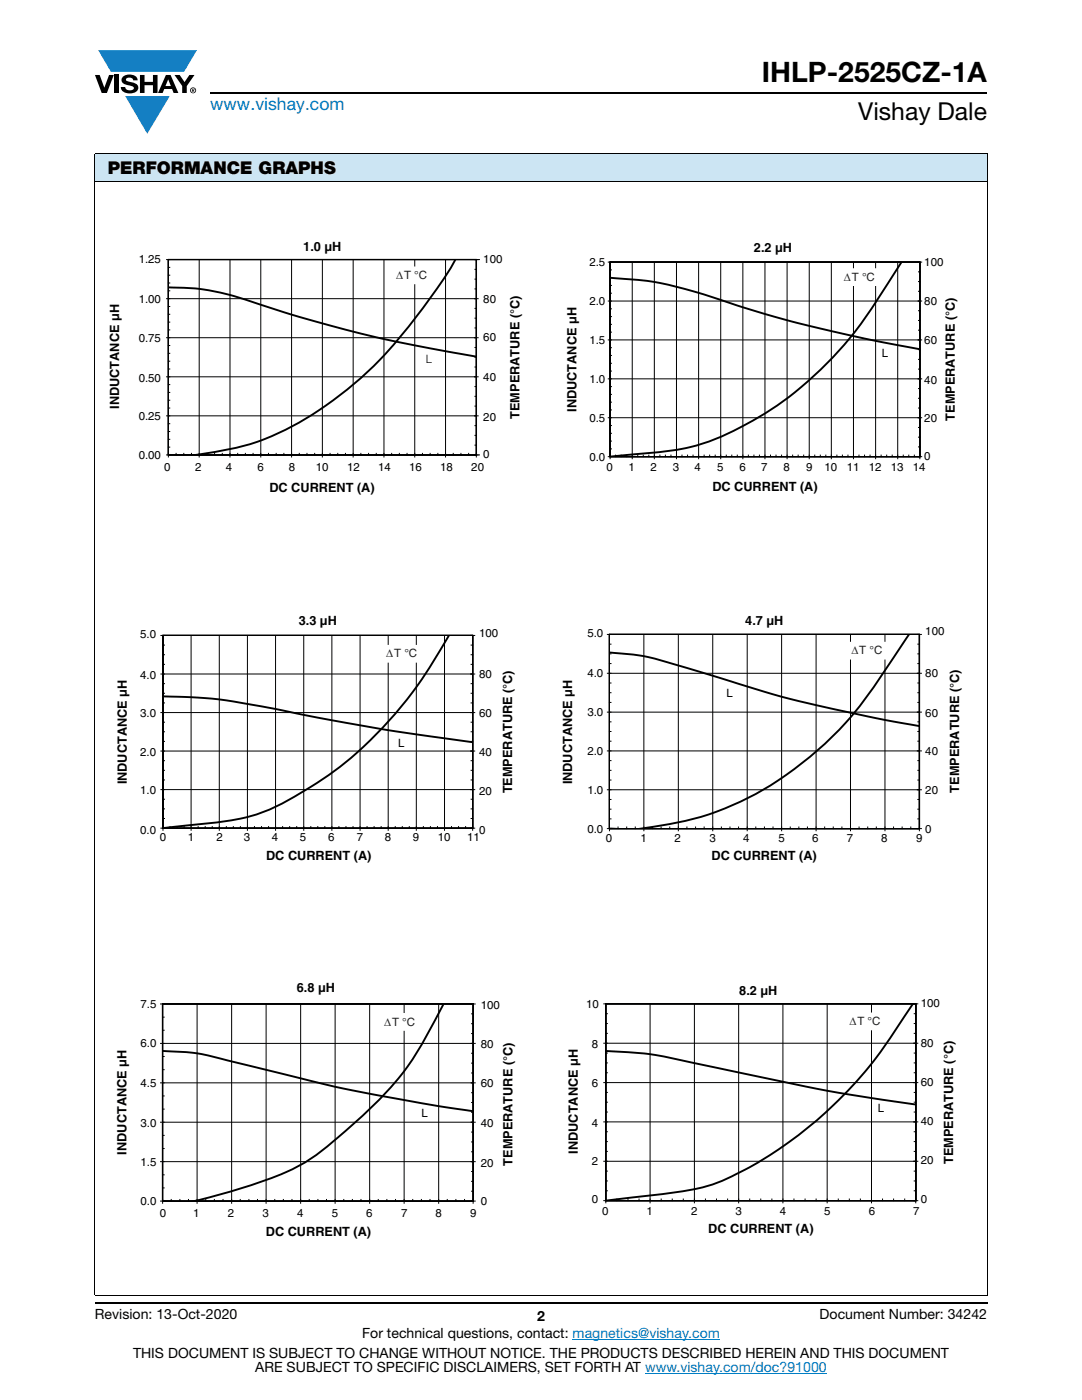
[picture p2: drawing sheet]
<svg xmlns="http://www.w3.org/2000/svg" width="216mm" height="279mm" viewBox="0 0 216 279" stroke-linecap="round" stroke-linejoin="round" font-family="sans-serif">
<g fill="#147fc3">
<path d="M19.6 10h19.7l-2.6 4.3h-1.1h-13.5z"/>
<path d="M25 19.2h8.9l-4.5 7.5z"/>
</g>
<g fill="#000">
<path d="M18.9 15h1l.9 2.5 1-2.5h.9l-1.4 3.6h-1zM22.9 15h.9v3.6h-.9zM24.6 15.3a2.1 2.1 0 0 1 2.8 .3l.1 .4h-.9a.79 .79 0 0 0-.7-.5 .79 .79 0 0 0-.8 .4l.3 .3 1 .2a1.08 1.08 0 0 1 1.2 1 1.08 1.08 0 0 1-1.1 1.2 1.73 1.73 0 0 1-2.4-1.2h.9a.96 .96 0 0 0 .8 .6 .96 .96 0 0 0 .9-.4 1.31 1.31 0 0 0-1.2-.6 1.03 1.03 0 0 1-1.1-.6 1.03 1.03 0 0 1 .2-1.1zM27.9 15h.9v1.3h1.7v-1.3h.9v3.6h-.9v-1.6h-1.7v1.6h-.9zM34.8 15h1.1l.9 1.4 1-1.4h1l-1.5 2.2v1.4h-.9v-1.4z"/>
<path d="M33.6 15.9l.5 1.3h-1.1zM33.1 15l-1.6 3.6h1l.3-.8h1.5l.3 .8h1l-1.6-3.6z"/>
<path d="M38.4 17.8h.2v.2h-.2zM38.3 17.7v.7h.1v-.3l.4 .3-.2-.3 .2-.2-.1-.2z"/>
<path d="M38.1 18a.46 .46 0 0 1 .9 0 .46 .46 0 0 1-.9 0zM37.9 18a.6 .6 0 0 0 1.2 0 .6 .6 0 0 0-1.2 0z"/>
</g>
<path d="M42 18.6h155M18.9 260h178.1" fill="none" stroke="#000" stroke-width=".36"/>
<path d="M114.3 267.3h29.3M128.7 274h36.3" fill="none" stroke="#007ec4" stroke-width=".2"/>
<path d="M18.9 30.7h178.1v5.5h-178.1z" fill="#cce5f3"/>
<g fill="none" stroke="#000" stroke-width=".2">
<path d="M18.9 30.7h178.1M18.9 36.2h178.1M18.9 30.8v227.6M197 30.8v227.6M33.6 51.8h61.5v39h-61.5zM33.6 51.8h61.4v39h-61.4zM33.6 58h.3M33.6 56.5h.3M33.6 54.9h.3M33.6 53.4h.3M39.7 51.8v39.4M45.9 51.8v39.4"/>
<path d="M52 51.8v39.4M58.2 51.8v39.4M64.3 51.8v39.4M70.5 51.8v39.4M76.6 51.8v39.4M82.8 51.8v39.4M88.9 51.8v39.4M94.8 57.7h.2M94.8 55.7h.2M94.8 53.8h.2M95.4 59.6h-62.2M95.4 51.8h-62.2"/>
<path d="M95.8 51.8h-62.2v39h62.2M33.6 79.9h.3M33.6 78.3h.3M33.6 76.8h.3M33.6 75.2h.3M33.6 73.6h.3M33.6 72.1h.3M33.6 70.5h.3M33.6 69h.3M33.6 65.8h.3M33.6 64.3h.3M33.6 62.7h.3"/>
<path d="M33.6 61.2h.3M94.8 79.1h.2M94.8 77.1h.2M94.8 73.2h.2M94.8 71.3h.2M94.8 69.3h.2M94.8 65.4h.2M94.8 63.5h.2M94.8 61.5h.2M95.4 75.2h-62.2M95.4 67.4h-62.2M33.2 90.8h62.2"/>
<path d="M33.6 89.2h.3M33.6 87.7h.3M33.6 86.1h.3M33.6 84.6h.3M33.6 81.4h.3M33.6 90.5v.7M33.6 90.8v-39v39h61.4v-39v39.4M35.1 90.5v.3M36.7 90.5v.3M38.2 90.5v.3M41.3 90.5v.3M42.8 90.5v.3"/>
<path d="M44.4 90.5v.3M47.4 90.5v.3M49 90.5v.3M50.5 90.5v.3M53.6 90.5v.3M55.1 90.5v.3M56.6 90.5v.3M59.7 90.5v.3M61.3 90.5v.3M62.8 90.5v.3M65.9 90.5v.3M67.4 90.5v.3"/>
<path d="M68.9 90.5v.3M72 90.5v.3M73.5 90.5v.3M75.1 90.5v.3M78.2 90.5v.3M79.7 90.5v.3M81.2 90.5v.3M84.3 90.5v.3M85.8 90.5v.3M87.4 90.5v.3M90.4 90.5v.3M92 90.5v.3"/>
<path d="M93.5 90.5v.3M94.8 88.8h.2M94.8 86.9h.2M94.8 84.9h.2M94.8 81h.2M95.4 83h-62.2M18.9 258.5h178.1"/>
</g>
<path d="M33.6 57.4a48.3 48.3 0 0 1 18.4 3.4 265.1 265.1 0 0 0 43 10.4M90.9 51.8a115.8 115.8 0 0 1-17.6 22.5 63.3 63.3 0 0 1-24 14.5l-4.1 1-6.6 1M33.6 90.8h1.5" fill="none" stroke="#000" stroke-width=".38"/>
<path d="M78 53.3h8.4v3.3h-8.4z" fill="#fff"/>
<path d="M78 53.3h8.4v3.3h-8.4z" fill="none" stroke="#fff" stroke-width=".25"/>
<g fill="none" stroke="#000" stroke-width=".2">
<path d="M121.7 52.3h61.9v38.8h-61.9zM121.7 52.3h61.8v38.9h-61.8zM121.7 52.3h61.8v38.8h-61.8v-38.8v38.8M121.7 58.5h.3M121.7 57h.3M121.7 55.4h.3M121.7 53.9h.3M126.2 52.3v39.2M130.6 52.3v39.2M135 52.3v39.2M139.4 52.3v39.2M143.8 52.3v39.2"/>
<path d="M148.2 52.3v39.2M152.6 52.3v39.2M157.1 52.3v39.2M161.5 52.3v39.2M165.9 52.3v39.2M170.3 52.3v39.2M174.7 52.3v39.2M179.1 52.3v39.2M183.3 58.1h.2M183.3 56.2h.2M183.3 54.3h.2M183.5 52.3v39.2"/>
<path d="M183.9 52.3h-62.5M121.7 78.7h.3M121.7 77.2h.3M121.7 74.1h.3M121.7 72.5h.3M121.7 70.9h.3M121.7 69.4h.3M121.7 66.3h.3M121.7 64.7h.3M121.7 63.2h.3M121.7 61.6h.3M183.3 79.5h.2"/>
<path d="M183.3 77.5h.2M183.3 73.7h.2M183.3 71.7h.2M183.3 69.8h.2M183.3 65.9h.2M183.3 64h.2M183.3 62h.2M183.9 75.6h-62.5M183.9 67.8h-62.5M183.9 60.1h-62.5M121.7 89.6h.3M121.7 88h.3"/>
<path d="M121.7 86.5h.3M121.7 84.9h.3M121.7 81.8h.3M121.7 80.3h.3M121.7 90.8v.7M122.8 90.8v.3M123.9 90.8v.3M125 90.8v.3M127.3 90.8v.3M128.4 90.8v.3M129.5 90.8v.3M131.7 90.8v.3"/>
<path d="M132.8 90.8v.3M133.9 90.8v.3M136.1 90.8v.3M137.2 90.8v.3M138.3 90.8v.3M140.5 90.8v.3M141.6 90.8v.3M142.7 90.8v.3M144.9 90.8v.3M146 90.8v.3M147.1 90.8v.3M149.3 90.8v.3"/>
<path d="M150.4 90.8v.3M151.5 90.8v.3M153.7 90.8v.3M154.8 90.8v.3M156 90.8v.3M158.2 90.8v.3M159.3 90.8v.3M160.4 90.8v.3M162.6 90.8v.3M163.7 90.8v.3M164.8 90.8v.3M167 90.8v.3"/>
<path d="M168.1 90.8v.3M169.2 90.8v.3M171.4 90.8v.3M172.5 90.8v.3M173.6 90.8v.3M175.8 90.8v.3M176.9 90.8v.3M178 90.8v.3M180.2 90.8v.3M181.3 90.8v.3M182.4 90.8v.3M183.3 89.2h.2"/>
<path d="M183.3 87.2h.2M183.3 85.3h.2M183.3 81.4h.2M183.9 83.4h-62.5M183.9 91.1h-62.5"/>
</g>
<path d="M121.7 55.4a68.5 68.5 0 0 1 22.1 4.5 255.3 255.3 0 0 0 39.7 9.8M179.9 52.3a137.4 137.4 0 0 1-11.8 16.9 65.9 65.9 0 0 1-28.4 19.5 66.9 66.9 0 0 1-14.6 2.1l-3.4 .3" fill="none" stroke="#000" stroke-width=".38"/>
<path d="M167.3 53.7h8.5v3.3h-8.5z" fill="#fff"/>
<path d="M167.3 53.7h8.5v3.3h-8.5z" fill="none" stroke="#fff" stroke-width=".25"/>
<g fill="none" stroke="#000" stroke-width=".2">
<path d="M32.1 126.8h62.6M32.1 134.5h.4M32.5 126.8h61.9v38.5h-61.9zM32.5 126.8h61.8v38.5h-61.8zM32.5 126.8h61.8v38.5h-61.8v-38.5v38.5M32.5 134.5h61.8M32.5 138.4h.3M32.5 136.4h.3M32.5 132.6h.3M32.5 130.7h.3M32.5 128.7h.3M38.1 126.8v38.9"/>
<path d="M43.8 126.8v38.9M49.4 126.8v38.9M55 126.8v38.9M60.6 126.8v38.9M66.2 126.8v38.5M71.8 126.8v38.9M77.5 126.8v38.9M83.1 126.8v38.9M88.7 126.8v38.9M93.9 134.5h.8M94 138.4h.3M94 136.4h.3"/>
<path d="M94 132.6h.3M94 130.7h.3M94 128.7h.3M94.3 126.8v38.9M32.1 157.6h62.6M32.1 149.9h62.6M32.1 142.2h62.6M32.5 159.5h.3M32.5 155.7h.3M32.5 153.7h.3M32.5 151.8h.3M32.5 148h.3"/>
<path d="M32.5 146h.3M32.5 144.1h.3M32.5 140.3h.3M94 159.5h.3M94 155.7h.3M94 153.7h.3M94 151.8h.3M94 148h.3M94 146h.3M94 144.1h.3M94 140.3h.3M32.1 165.3h62.6"/>
<path d="M32.5 163.4h.3M32.5 161.4h.3M32.5 165v.7M33.9 165v.3M35.3 165v.3M36.7 165v.3M39.5 165v.3M40.9 165v.3M42.4 165v.3M45.2 165v.3M46.6 165v.3M48 165v.3"/>
<path d="M50.8 165v.3M52.2 165v.3M53.6 165v.3M56.4 165v.3M57.8 165v.3M59.2 165v.3M62 165v.3M63.4 165v.3M64.8 165v.3M66.2 165v.7M67.6 165v.3M69 165v.3"/>
<path d="M70.4 165v.3M73.2 165v.3M74.6 165v.3M76.1 165v.3M78.9 165v.3M80.3 165v.3M81.7 165v.3M84.5 165v.3M85.9 165v.3M87.3 165v.3M90.1 165v.3M91.5 165v.3"/>
<path d="M92.9 165v.3M94 163.4h.3M94 161.4h.3"/>
</g>
<path d="M32.5 139h1.4a86.3 86.3 0 0 1 18.3 2 529.8 529.8 0 0 0 42.1 7.1M89.6 126.8a84 84 0 0 1-22.5 26.8 79.2 79.2 0 0 1-14.4 8.4 45.2 45.2 0 0 1-12.7 2.5l-7.5 .8" fill="none" stroke="#000" stroke-width=".38"/>
<path d="M76 128.8h8.4v3.3h-8.4z" fill="#fff"/>
<path d="M76 128.8h8.4v3.3h-8.4z" fill="none" stroke="#fff" stroke-width=".25"/>
<g fill="none" stroke="#000" stroke-width=".2">
<path d="M121.2 134.4h62.7M121.2 126.6h62.7M121.6 126.6h61.9v38.8h-61.9zM121.6 126.6h61.8v38.8h-61.8zM121.6 126.6h61.8v38.8h-61.8v-38.8v38.8M121.6 138.2h.3M121.6 136.3h.3M121.6 132.4h.3M121.6 130.5h.3M121.6 128.6h.3M128.5 126.6v39.2M135.4 126.6v39.2"/>
<path d="M142.2 126.6v39.2M149.1 126.6v39.2M156 126.6v39.2M162.8 126.6v39.2M169.7 126.6v39.2M176.6 126.6v39.2M183.1 138.2h.3M183.1 136.3h.3M183.1 132.4h.3M183.1 130.5h.3M183.1 128.6h.3M183.4 126.6v38.8"/>
<path d="M121.2 157.6h62.7M121.2 149.9h62.7M121.2 142.1h62.7M121.6 159.6h.3M121.6 155.7h.3M121.6 153.7h.3M121.6 151.8h.3M121.6 147.9h.3M121.6 146h.3M121.6 144.1h.3M121.6 140.2h.3M183.1 159.6h.3"/>
<path d="M183.1 155.7h.3M183.1 153.7h.3M183.1 151.8h.3M183.1 147.9h.3M183.1 146h.3M183.1 144.1h.3M183.1 140.2h.3M121.2 165.4h62.7M121.6 163.4h.3M121.6 161.5h.3M121.6 165v.8M123.3 165v.4"/>
<path d="M125 165v.4M126.8 165v.4M130.2 165v.4M131.9 165v.4M133.6 165v.4M137.1 165v.4M138.8 165v.4M140.5 165v.4M143.9 165v.4M145.7 165v.4M147.4 165v.4M150.8 165v.4"/>
<path d="M152.5 165v.4M154.2 165v.4M157.7 165v.4M159.4 165v.4M161.1 165v.4M164.6 165v.4M166.3 165v.4M168 165v.4M171.4 165v.4M173.1 165v.4M174.9 165v.4M178.3 165v.4"/>
<path d="M180 165v.4M181.7 165v.4M183.1 163.4h.3M183.1 161.5h.3M183.5 165.4v.4"/>
</g>
<path d="M121.6 130.2a44.8 44.8 0 0 1 13.8 2.6l10.3 3.1a211.6 211.6 0 0 0 27.4 7.1l10.3 1.9M181.4 126.6a160.2 160.2 0 0 1-12.6 17.6 64.2 64.2 0 0 1-30.8 19.3l-4.5 1-6 .9M121.6 165.4h1.4" fill="none" stroke="#000" stroke-width=".38"/>
<path d="M168.8 128.2h8.5v3.3h-8.5z" fill="#fff"/>
<path d="M168.8 128.2h8.5v3.3h-8.5z" fill="none" stroke="#fff" stroke-width=".25"/>
<g fill="none" stroke="#000" stroke-width=".2">
<path d="M32 216.1h62.8M32 208.2h62.8M32 200.4h62.8M32.4 200.4h62.1v39.3h-62.1zM32.4 200.3h62v39.5h-62zM32.4 200.4h62v39.3h-62zM32.4 200.4h62v39.3h-62v-39.3v39.3M32.4 218.7h.4M32.4 213.5h.4M32.4 210.8h.4M32.4 205.6h.4M32.4 203h.4"/>
<path d="M39.3 200.4v39.7M46.2 200.4v39.7M53.1 200.4v39.7M60 200.4v39.7M66.9 200.4v39.7M73.8 200.4v39.7M80.6 200.4v39.7M87.5 200.4v39.7M94.1 218.1h.3M94.1 214.1h.3M94.1 212.2h.3M94.1 210.2h.3"/>
<path d="M94.1 206.3h.3M94.1 204.3h.3M94.1 202.3h.3M94.4 200.4v39.7M32 231.8h62.8M32 224h62.8M32 239.7h62.8M32.4 237.1h.4M32.4 234.5h.4M32.4 229.2h.4M32.4 226.6h.4M32.4 221.3h.4"/>
<path d="M32.4 239.4v.7M34.2 239.4v.3M35.9 239.4v.3M37.6 239.4v.3M41.1 239.4v.3M42.8 239.4v.3M44.5 239.4v.3M47.9 239.4v.3M49.7 239.4v.3M51.4 239.4v.3M54.8 239.4v.3M56.5 239.4v.3"/>
<path d="M58.3 239.4v.3M61.7 239.4v.3M63.4 239.4v.3M65.2 239.4v.3M68.6 239.4v.3M70.3 239.4v.3M72 239.4v.3M75.5 239.4v.3M77.2 239.4v.3M78.9 239.4v.3M82.4 239.4v.3M84.1 239.4v.3"/>
<path d="M85.8 239.4v.3M89.2 239.4v.3M91 239.4v.3M92.7 239.4v.3M94.1 237.7h.3M94.1 235.8h.3M94.1 233.8h.3M94.1 229.9h.3M94.1 227.9h.3M94.1 225.9h.3M94.1 222h.3M94.1 220h.3"/>
</g>
<path d="M32.4 209.7a43.4 43.4 0 0 1 13.8 2.1l6.9 1.7a351.1 351.1 0 0 0 41.3 8.3M88.5 200.3a84.1 84.1 0 0 1-9.2 15.2 109.3 109.3 0 0 1-17.7 16 54.9 54.9 0 0 1-14.2 5.9l-9 2.4M32.4 239.7l1.1 .1" fill="none" stroke="#000" stroke-width=".38"/>
<path d="M75.6 202.3h8.4v3.3h-8.4z" fill="#fff"/>
<path d="M75.6 202.3h8.4v3.3h-8.4z" fill="none" stroke="#fff" stroke-width=".25"/>
<g fill="none" stroke="#000" stroke-width=".2">
<path d="M120.5 216.1h62.6M120.5 208.2h62.6M120.5 200.3h62.6M120.8 200.3h62v39.3h-62zM120.9 200.3h61.8v39.4h-61.8zM120.9 200.3h61.8v39.3h-61.8zM120.9 200.3h61.8v39.3h-61.8v-39.3v39.3M120.9 220h.3M120.9 218h.3M120.9 214.1h.3M120.9 212.1h.3M120.9 210.2h.3"/>
<path d="M120.9 206.2h.3M120.9 204.3h.3M120.9 202.3h.3M129.7 200.3v39.7M138.6 200.3v39.7M147.4 200.3v39.7M156.2 200.3v39.7M165.1 200.3v39.7M173.9 200.3v39.7M182.4 220h.3M182.4 218h.3M182.4 214.1h.3"/>
<path d="M182.4 212.1h.3M182.4 210.2h.3M182.4 206.2h.3M182.4 204.3h.3M182.4 202.3h.3M182.7 200.3v39.7M120.5 231.8h62.6M120.5 223.9h62.6M120.5 239.6h62.6M120.9 237.6h.3M120.9 235.7h.3M120.9 233.7h.3"/>
<path d="M120.9 229.8h.3M120.9 227.8h.3M120.9 225.9h.3M120.9 221.9h.3M120.9 239.3v.7M123.1 239.3v.3M125.3 239.3v.3M127.5 239.3v.3M131.9 239.3v.3M134.1 239.3v.3M136.3 239.3v.3M140.8 239.3v.3"/>
<path d="M143 239.3v.3M145.2 239.3v.3M149.6 239.3v.3M151.8 239.3v.3M154 239.3v.3M158.4 239.3v.3M160.6 239.3v.3M162.8 239.3v.3M167.3 239.3v.3M169.5 239.3v.3M171.7 239.3v.3M176.1 239.3v.3"/>
<path d="M178.3 239.3v.3M180.5 239.3v.3M182.4 237.6h.3M182.4 235.7h.3M182.4 233.7h.3M182.4 229.8h.3M182.4 227.8h.3M182.4 225.9h.3M182.4 221.9h.3"/>
</g>
<path d="M120.9 209.7a71 71 0 0 1 17.7 2.5l4.4 .9a476.3 476.3 0 0 0 28.7 5.7l11 1.6M182.2 200.3a117.2 117.2 0 0 1-11.4 15.7 79.6 79.6 0 0 1-28.1 20.2 65.5 65.5 0 0 1-14.4 2.6l-7.4 .8" fill="none" stroke="#000" stroke-width=".38"/>
<path d="M168.4 202.2h8.5v3.3h-8.5z" fill="#fff"/>
<path d="M168.4 202.2h8.5v3.3h-8.5z" fill="none" stroke="#fff" stroke-width=".25"/>
<text font-size="5.6" x="152" y="16.4">IHLP-2525CZ-1A</text>
<text font-size="4.9" x="171.3" y="24">Vishay Dale</text>
<text font-size="3.5" fill="#007ec4" x="42" y="21.9">www.vishay.com</text>
<text font-size="3.5" x="21.5" y="34.8">PERFORMANCE GRAPHS</text>
<g font-size="2.8">
<text x="18.9" y="263.3">Revision: 13-Oct-2020</text>
<text x="107.2" y="263.6">2</text>
<text x="163.6" y="263.3">Document Number: 34242</text>
<text x="72.3" y="267.1">For technical questions, contact: magnetics@vishay.com</text>
<text x="26.5" y="271">THIS DOCUMENT IS SUBJECT TO CHANGE WITHOUT NOTICE. THE PRODUCTS DESCRIBED HEREIN AND THIS DOCUMENT</text>
<text x="50.9" y="273.8">ARE SUBJECT TO SPECIFIC DISCLAIMERS, SET FORTH AT www.vishay.com/doc?91000</text>
</g>
<g font-size="2.5">
<text x="60.5" y="50.1">1.0 µH</text>
<text x="150.4" y="50.3">2.2 µH</text>
<text x="23.8" y="81.6" transform="rotate(-90 23.8 81.6)">INDUCTANCE µH</text>
<text x="103.7" y="83.6" transform="rotate(-90 103.7 83.6)">TEMPERATURE (°C)</text>
<text x="115" y="82.2" transform="rotate(-90 115 82.2)">INDUCTANCE µH</text>
<text x="190.5" y="84" transform="rotate(-90 190.5 84)">TEMPERATURE (°C)</text>
<text x="53.8" y="98.2">DC CURRENT (A)</text>
<text x="142.1" y="97.9">DC CURRENT (A)</text>
<text x="59.6" y="124.8">3.3 µH</text>
<text x="148.7" y="124.8">4.7 µH</text>
<text x="25.3" y="156.5" transform="rotate(-90 25.3 156.5)">INDUCTANCE µH</text>
<text x="102.2" y="158.3" transform="rotate(-90 102.2 158.3)">TEMPERATURE (°C)</text>
<text x="114.1" y="156.6" transform="rotate(-90 114.1 156.6)">INDUCTANCE µH</text>
<text x="191.4" y="158.2" transform="rotate(-90 191.4 158.2)">TEMPERATURE (°C)</text>
<text x="53.1" y="171.7">DC CURRENT (A)</text>
<text x="142" y="171.6">DC CURRENT (A)</text>
<text x="59.2" y="198">6.8 µH</text>
<text x="147.5" y="198.5">8.2 µH</text>
<text x="25.2" y="230.4" transform="rotate(-90 25.2 230.4)">INDUCTANCE µH</text>
<text x="102.3" y="232.6" transform="rotate(-90 102.3 232.6)">TEMPERATURE (°C)</text>
<text x="115.3" y="230.2" transform="rotate(-90 115.3 230.2)">INDUCTANCE µH</text>
<text x="190.2" y="232.3" transform="rotate(-90 190.2 232.3)">TEMPERATURE (°C)</text>
<text x="53" y="246.6">DC CURRENT (A)</text>
<text x="141.3" y="246.2">DC CURRENT (A)</text>
</g>
<g font-size="2.3">
<text x="27.7" y="52.6">1.25</text>
<text x="96.4" y="52.4">100</text>
<text x="117.6" y="53.2">2.5</text>
<text x="184.4" y="53">100</text>
<text x="27.7" y="60.5">1.00</text>
<text x="96.4" y="60.4">80</text>
<text x="117.6" y="60.9">2.0</text>
<text x="184.4" y="60.8">80</text>
<text x="27.7" y="68.2">0.75</text>
<text x="96.4" y="68.1">60</text>
<text x="117.6" y="68.7">1.5</text>
<text x="176" y="71.2">L</text>
<text x="184.4" y="68.7">60</text>
<text x="27.7" y="76.2">0.50</text>
<text x="85" y="72.5">L</text>
<text x="96.4" y="76">40</text>
<text x="117.6" y="76.5">1.0</text>
<text x="184.4" y="76.6">40</text>
<text x="27.7" y="83.8">0.25</text>
<text x="96.4" y="83.9">20</text>
<text x="117.6" y="84.2">0.5</text>
<text x="184.4" y="84.2">20</text>
<text x="27.7" y="91.6">0.00</text>
<text x="32.8" y="94">0</text>
<text x="39" y="94">2</text>
<text x="45.1" y="94">4</text>
<text x="51.4" y="94">6</text>
<text x="57.6" y="94">8</text>
<text x="63" y="94">10</text>
<text x="69.2" y="94">12</text>
<text x="75.4" y="94">14</text>
<text x="81.6" y="94">16</text>
<text x="87.8" y="94">18</text>
<text x="94" y="94">20</text>
<text x="96.4" y="91.5">0</text>
<text x="117.6" y="92">0.0</text>
<text x="121" y="94">0</text>
<text x="125.4" y="94">1</text>
<text x="129.8" y="94">2</text>
<text x="134.3" y="94">3</text>
<text x="138.6" y="94">4</text>
<text x="143.1" y="94">5</text>
<text x="147.5" y="94">6</text>
<text x="151.9" y="94">7</text>
<text x="156.3" y="94">8</text>
<text x="160.9" y="94">9</text>
<text x="164.5" y="94">10</text>
<text x="169" y="94">11</text>
<text x="173.3" y="94">12</text>
<text x="177.7" y="94">13</text>
<text x="182.2" y="94">14</text>
<text x="184.4" y="91.8">0</text>
<text x="28" y="127.3">5.0</text>
<text x="95.6" y="127.1">100</text>
<text x="117.2" y="127.2">5.0</text>
<text x="184.6" y="126.8">100</text>
<text x="28" y="135.4">4.0</text>
<text x="95.6" y="135.2">80</text>
<text x="117.2" y="135.2">4.0</text>
<text x="184.6" y="135.1">80</text>
<text x="28" y="143.1">3.0</text>
<text x="95.6" y="143.1">60</text>
<text x="117.2" y="142.9">3.0</text>
<text x="145" y="139.1">L</text>
<text x="184.6" y="143">60</text>
<text x="79.4" y="149">L</text>
<text x="28" y="150.8">2.0</text>
<text x="95.6" y="150.8">40</text>
<text x="117.2" y="150.8">2.0</text>
<text x="184.6" y="150.7">40</text>
<text x="28" y="158.5">1.0</text>
<text x="95.6" y="158.6">20</text>
<text x="117.2" y="158.5">1.0</text>
<text x="184.6" y="158.5">20</text>
<text x="28" y="166.4">0.0</text>
<text x="31.9" y="167.9">0</text>
<text x="37.5" y="167.9">1</text>
<text x="43.2" y="167.9">2</text>
<text x="48.7" y="167.9">3</text>
<text x="54.2" y="167.9">4</text>
<text x="59.9" y="167.9">5</text>
<text x="65.5" y="167.9">6</text>
<text x="71.2" y="167.9">7</text>
<text x="76.8" y="167.9">8</text>
<text x="82.4" y="167.9">9</text>
<text x="87.4" y="167.9">10</text>
<text x="93.2" y="167.9">11</text>
<text x="95.6" y="166.4">0</text>
<text x="117.2" y="166.3">0.0</text>
<text x="184.6" y="166.2">0</text>
<text x="120.9" y="168.1">0</text>
<text x="127.8" y="168.1">1</text>
<text x="134.6" y="168.1">2</text>
<text x="141.5" y="168.1">3</text>
<text x="148.3" y="168.1">4</text>
<text x="155.3" y="168.1">5</text>
<text x="162.1" y="168.1">6</text>
<text x="169" y="168.1">7</text>
<text x="175.8" y="168.1">8</text>
<text x="182.8" y="168.1">9</text>
<text x="28.1" y="201.1">7.5</text>
<text x="95.9" y="201.4">100</text>
<text x="116.9" y="201.1">10</text>
<text x="183.7" y="201.1">100</text>
<text x="28.1" y="209">6.0</text>
<text x="95.9" y="209.1">80</text>
<text x="118.1" y="209.1">8</text>
<text x="183.7" y="208.9">80</text>
<text x="28.1" y="216.9">4.5</text>
<text x="95.9" y="217">60</text>
<text x="118.1" y="216.9">6</text>
<text x="175.2" y="222">L</text>
<text x="183.7" y="216.7">60</text>
<text x="28.1" y="224.8">3.0</text>
<text x="84.1" y="223">L</text>
<text x="95.9" y="225">40</text>
<text x="118.1" y="224.9">4</text>
<text x="183.7" y="224.5">40</text>
<text x="28.1" y="232.8">1.5</text>
<text x="95.9" y="232.9">20</text>
<text x="118.1" y="232.6">2</text>
<text x="183.7" y="232.3">20</text>
<text x="28.1" y="240.5">0.0</text>
<text x="31.9" y="242.8">0</text>
<text x="38.6" y="242.8">1</text>
<text x="45.5" y="242.8">2</text>
<text x="52.4" y="242.8">3</text>
<text x="59.3" y="242.8">4</text>
<text x="66.2" y="242.8">5</text>
<text x="73.1" y="242.8">6</text>
<text x="80" y="242.8">7</text>
<text x="86.9" y="242.8">8</text>
<text x="93.8" y="242.8">9</text>
<text x="95.9" y="240.5">0</text>
<text x="118.1" y="240.1">0</text>
<text x="120.2" y="242.4">0</text>
<text x="129" y="242.4">1</text>
<text x="137.9" y="242.4">2</text>
<text x="146.8" y="242.4">3</text>
<text x="155.6" y="242.4">4</text>
<text x="164.5" y="242.4">5</text>
<text x="173.3" y="242.4">6</text>
<text x="182.2" y="242.4">7</text>
<text x="183.7" y="240.1">0</text>
</g>
<g font-size="2.3" fill="#231f20">
<text x="79.1" y="55.7">ΔT °C</text>
<text x="168.4" y="56">ΔT °C</text>
<text x="77.1" y="131.2">ΔT °C</text>
<text x="169.9" y="130.6">ΔT °C</text>
<text x="76.6" y="204.7">ΔT °C</text>
<text x="169.5" y="204.6">ΔT °C</text>
</g>
</svg>
